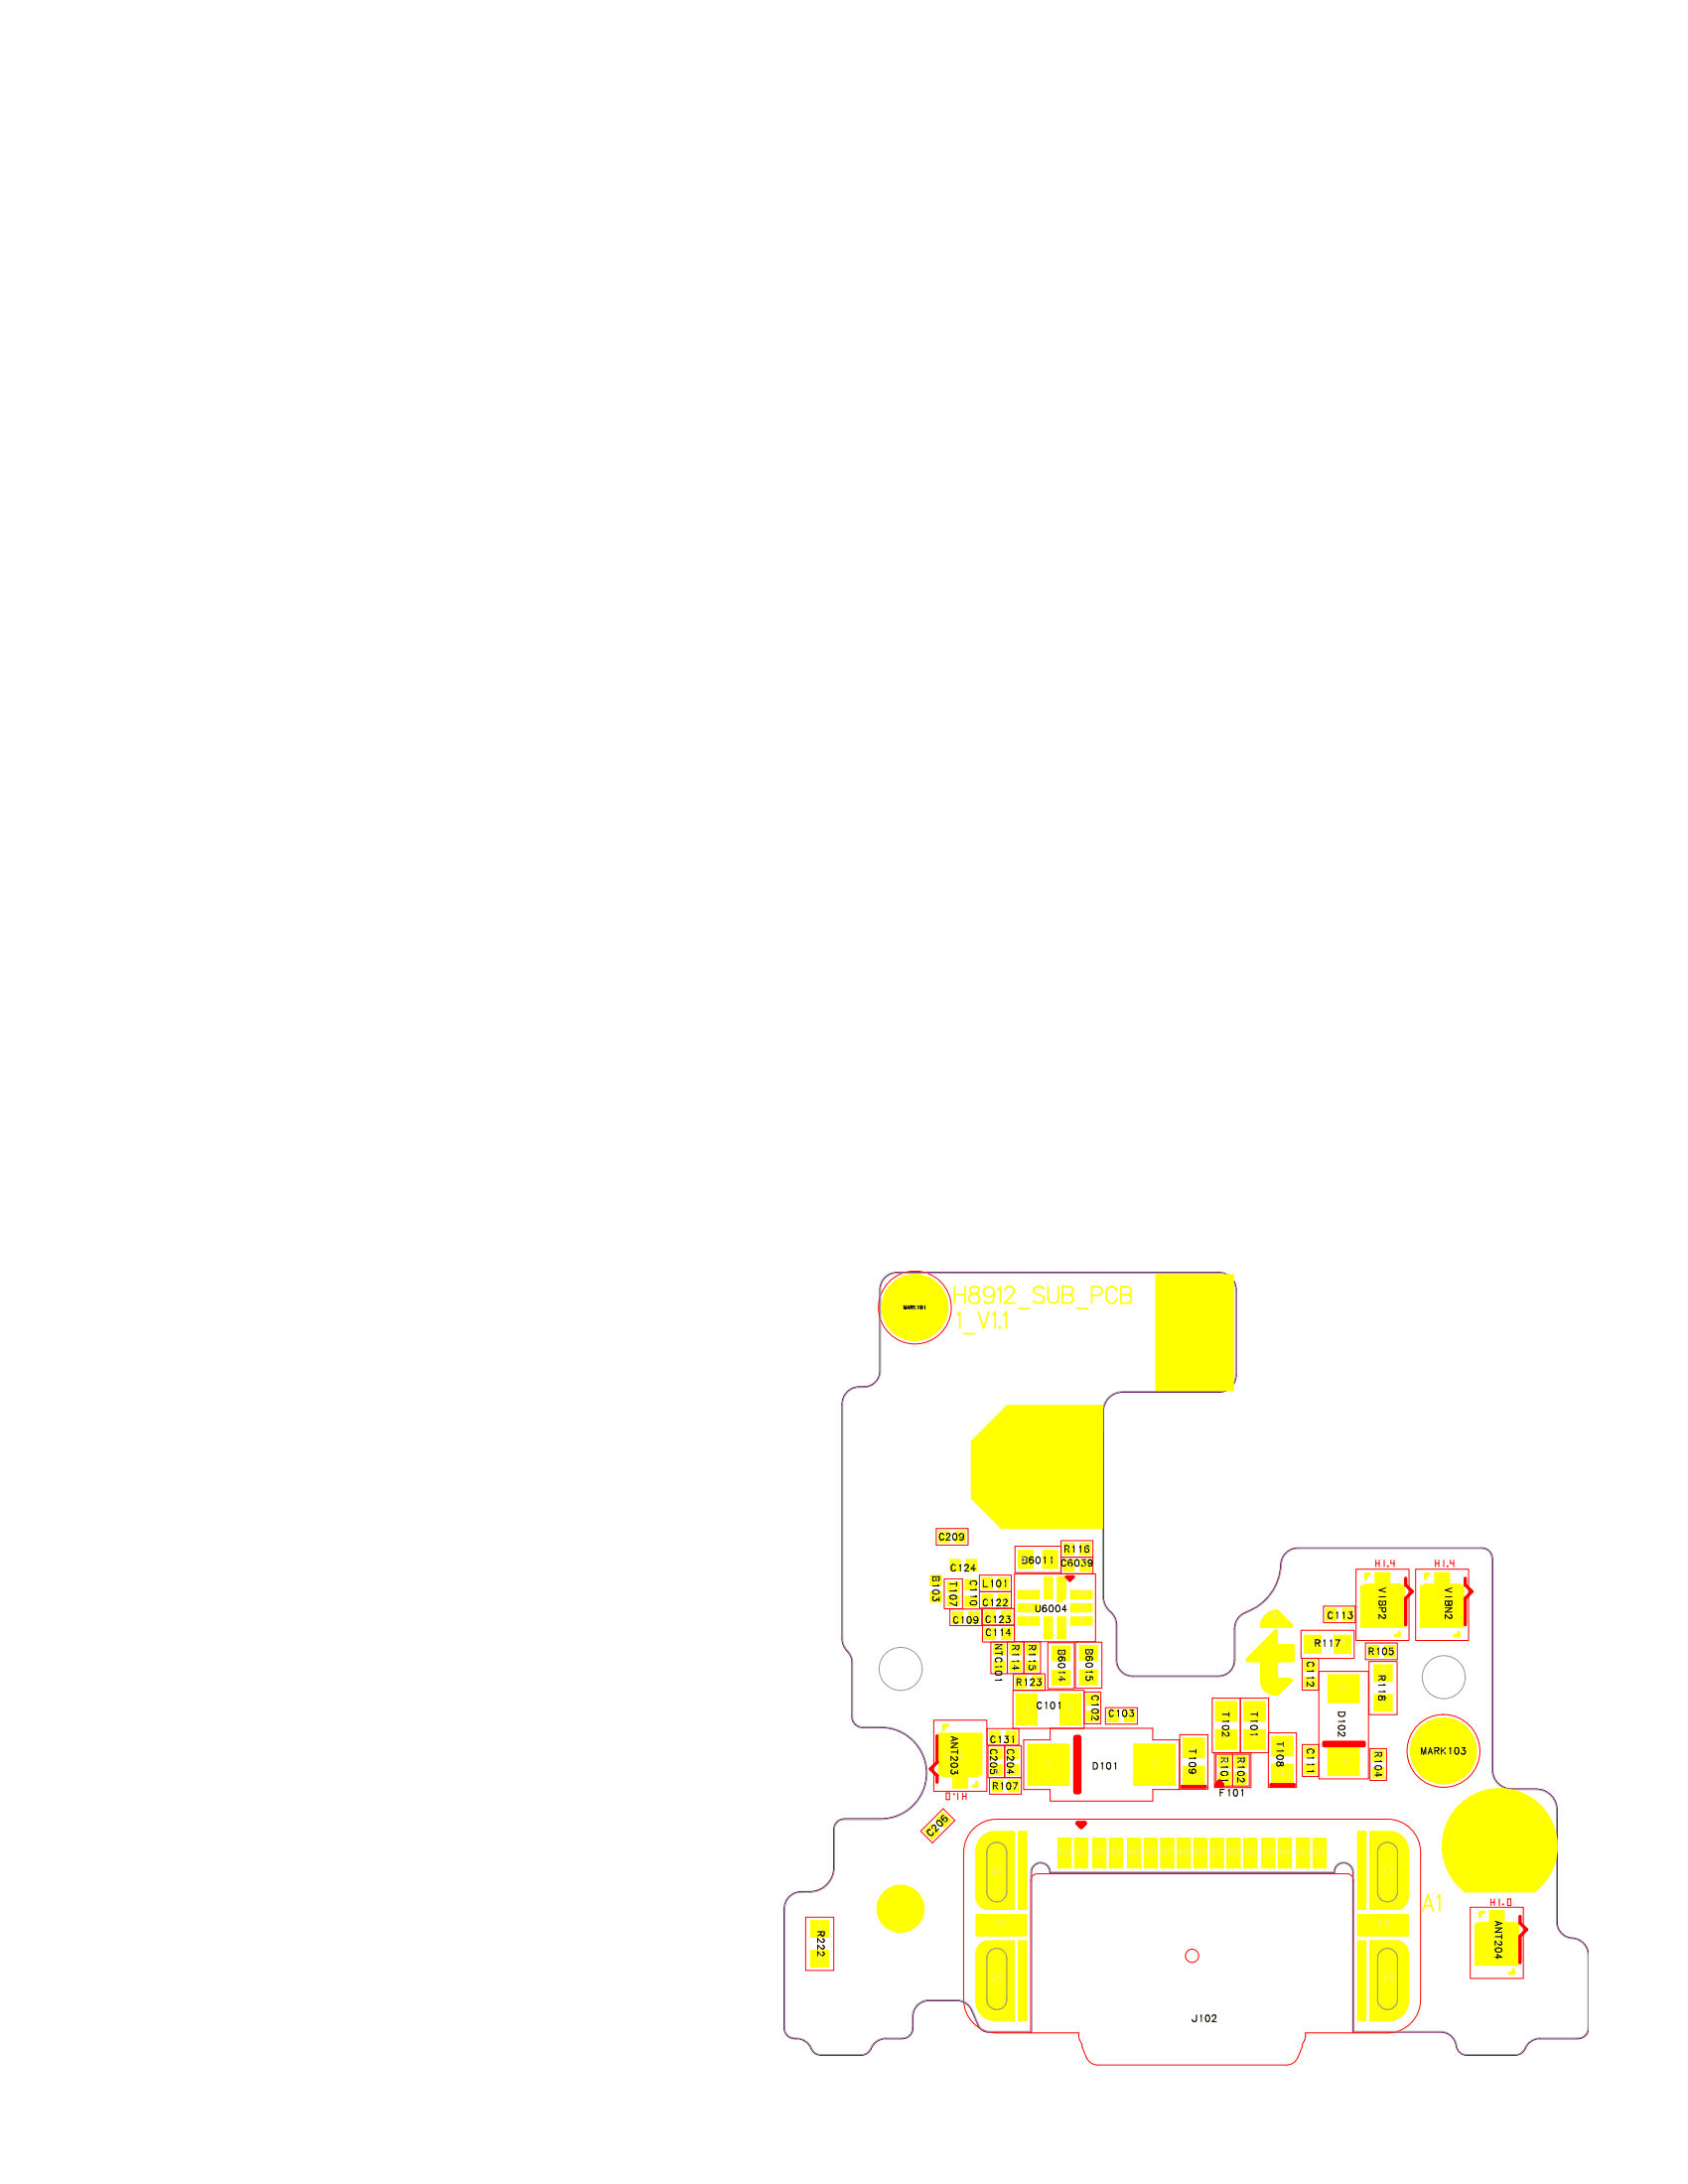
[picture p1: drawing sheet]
<svg xmlns="http://www.w3.org/2000/svg" width="216mm" height="279mm" viewBox="0 0 216 279" stroke-linecap="round" stroke-linejoin="round" font-family="sans-serif">
<!-- layer: 1 -->
<g fill="#ff0" stroke="#ff0" stroke-width=".13">
<path d="M134.5 210.6h2.4v1.9h-2.4z" fill-rule="evenodd"/>
<path d="M134.5 213.7h2.4v1.9h-2.4z" fill-rule="evenodd"/>
<path d="M138.1 210.5h2.3v1.9h-2.3z" fill-rule="evenodd"/>
<path d="M138.1 213.6h2.3v1.9h-2.3z" fill-rule="evenodd"/>
<path d="M130 216.7h2.6v4h-2.6z" fill-rule="evenodd"/>
<path d="M135.6 216.7h2.6v4h-2.6z" fill-rule="evenodd"/>
<path d="M131.5 223.1h5.3v5.3h-5.3z" fill-rule="evenodd"/>
<path d="M145 223.1h5.3v5.3h-5.3z" fill-rule="evenodd"/>
<path d="M156.1 226.7h1.2v1.7h-1.2z" fill-rule="evenodd"/>
<path d="M158 226.7h1.3v1.7h-1.3z" fill-rule="evenodd"/>
<path d="M123.9 206.2h1.4v1.4h-1.4z" fill-rule="evenodd"/>
<path d="M121.8 206.2h1.3v1.4h-1.3z" fill-rule="evenodd"/>
<path d="M126.6 221.5h1.3v1.4h-1.3z" fill-rule="evenodd"/>
<path d="M128.7 221.5h1.3v1.4h-1.3z" fill-rule="evenodd"/>
<path d="M159.1 221.3h2.7v2.5h-2.7z" fill-rule="evenodd"/>
<path d="M159.1 217.7h2.7v2.5h-2.7z" fill-rule="evenodd"/>
<path d="M151.3 225.9h2.8v2.6h-2.8z" fill-rule="evenodd"/>
<path d="M151.3 222.3h2.8v2.6h-2.8z" fill-rule="evenodd"/>
<path d="M139 216.8h1.5v1.3h-1.5z" fill-rule="evenodd"/>
<path d="M139 218.9h1.5v1.3h-1.5z" fill-rule="evenodd"/>
<path d="M169.8 223.6h4.1v3.6h-4.1z" fill-rule="evenodd"/>
<path d="M169.8 214.2h4.1v3.6h-4.1z" fill-rule="evenodd"/>
<path d="M152.7 235.2h1.7v3.8h-1.7z" fill-rule="evenodd"/>
<path d="M154.8 235.2h1.7v3.8h-1.7z" fill-rule="evenodd"/>
<path d="M156.9 235.2h1.7v3.8h-1.7z" fill-rule="evenodd"/>
<path d="M159 235.2h1.7v3.8h-1.7z" fill-rule="evenodd"/>
<path d="M144.2 235.2h1.7v3.8h-1.7z" fill-rule="evenodd"/>
<path d="M146.3 235.2h1.7v3.8h-1.7z" fill-rule="evenodd"/>
<path d="M148.4 235.2h1.7v3.8h-1.7z" fill-rule="evenodd"/>
<path d="M150.6 235.2h1.7v3.8h-1.7z" fill-rule="evenodd"/>
<path d="M165.8 235.2h1.7v3.8h-1.7z" fill-rule="evenodd"/>
<path d="M167.9 235.2h1.7v3.8h-1.7z" fill-rule="evenodd"/>
<path d="M173.7 234.3h1v10h-1z" fill-rule="evenodd"/>
<path d="M175.2 234.3h2.5a2.43 2.43 0 0 1 2.4 2.4v6a1.59 1.59 0 0 1-1.6 1.6h-3.3z" fill-rule="evenodd"/>
<path d="M175.8 235.5a2.23 2.23 0 0 1 2.4-.6 2.23 2.23 0 0 1 1.5 2.1v5a2.22 2.22 0 0 1-2.2 2.3 2.22 2.22 0 0 1-2.3-2.3v-5a2.41 2.41 0 0 1 .6-1.5z" fill-rule="evenodd"/>
<path d="M173.6 244.9h6.5v2.8h-6.5z" fill-rule="evenodd"/>
<path d="M175.2 248.3h3.3a1.63 1.63 0 0 1 1.6 1.6v6.1a2.47 2.47 0 0 1-2.4 2.5h-2.5z" fill-rule="evenodd"/>
<path d="M173.7 248.3h1v10.2h-1z" fill-rule="evenodd"/>
<path d="M175.8 249.1a2.22 2.22 0 0 1 2.4-.7 2.22 2.22 0 0 1 1.5 2.1v5.3a2.22 2.22 0 0 1-2.2 2.2 2.22 2.22 0 0 1-2.3-2.2v-5.3a2.41 2.41 0 0 1 .6-1.4z" fill-rule="evenodd"/>
<path d="M125.3 248.8a1.49 1.49 0 0 1 1.1-.5h3.3v10.2h-2.4a2.43 2.43 0 0 1-2.5-2.5v-6.1l.1-.6z" fill-rule="evenodd"/>
<path d="M130.2 248.3h1.1v10.2h-1.1z" fill-rule="evenodd"/>
<path d="M125.9 249a2.23 2.23 0 0 1 2.4-.5 2.23 2.23 0 0 1 1.4 2v5.3a2.23 2.23 0 0 1-2.2 2.2 2.23 2.23 0 0 1-2.2-2.2v-5.3a2.3 2.3 0 0 1 .6-1.5z" fill-rule="evenodd"/>
<path d="M124.8 244.9h6.5v2.8h-6.5z" fill-rule="evenodd"/>
<path d="M125.5 235.1a2.58 2.58 0 0 1 1.8-.8h2.4v10h-3.3a1.62 1.62 0 0 1-1.6-1.6v-6a2.59 2.59 0 0 1 .7-1.6z" fill-rule="evenodd"/>
<path d="M130.2 234.3h1.1v10h-1.1z" fill-rule="evenodd"/>
<path d="M125.9 235.4a2.24 2.24 0 0 1 2.4-.5 2.24 2.24 0 0 1 1.4 2.1v5a2.23 2.23 0 0 1-2.2 2.3 2.23 2.23 0 0 1-2.2-2.3v-5a2.3 2.3 0 0 1 .6-1.6z" fill-rule="evenodd"/>
<path d="M141.9 235.2h1.7v3.8h-1.7z" fill-rule="evenodd"/>
<path d="M139.8 235.2h1.7v3.8h-1.7z" fill-rule="evenodd"/>
<path d="M137.4 235.2h1.7v3.8h-1.7z" fill-rule="evenodd"/>
<path d="M135.3 235.2h1.7v3.8h-1.7z" fill-rule="evenodd"/>
<path d="M163.5 235.2h1.7v3.8h-1.7z" fill-rule="evenodd"/>
<path d="M161.4 235.2h1.7v3.8h-1.7z" fill-rule="evenodd"/>
<path d="M127.7 203.9h1.3v1.5h-1.3z" fill-rule="evenodd"/>
<path d="M125.6 203.9h1.3v1.5h-1.3z" fill-rule="evenodd"/>
<path d="M155.5 221.3h2.7v2.5h-2.7z" fill-rule="evenodd"/>
<path d="M155.5 217.7h2.7v2.5h-2.7z" fill-rule="evenodd"/>
<path d="M120.5 222.2h4.6v5.1h-1.3v1.4h-1.9v-1.4h-1.4z" fill-rule="evenodd"/>
<path d="M103.7 249.5h2.3v2.2h-2.3z" fill-rule="evenodd"/>
<path d="M103.7 245.7h2.3v2.1h-2.3z" fill-rule="evenodd"/>
<path d="M190.5 244.4h1.9v1.5h1.4v5.1h-4.7v-5.1h1.4z" fill-rule="evenodd"/>
<path d="M141.7 218.8h1.3v1.5h-1.3z" fill-rule="evenodd"/>
<path d="M143.8 218.8h1.4v1.5h-1.4z" fill-rule="evenodd"/>
<path d="M126 206.1h1.3v1.5h-1.3z" fill-rule="evenodd"/>
<path d="M128.1 206.1h1.3v1.5h-1.3z" fill-rule="evenodd"/>
<path d="M136 199.5h1.4v1.5h-1.4z" fill-rule="evenodd"/>
<path d="M138.1 199.5h1.4v1.5h-1.4z" fill-rule="evenodd"/>
<path d="M126 208.3h1.3v1.4h-1.3z" fill-rule="evenodd"/>
<path d="M128.1 208.3h1.3v1.4h-1.3z" fill-rule="evenodd"/>
<path d="M123.6 199.5h1.3v1.5h-1.3z" fill-rule="evenodd"/>
<path d="M121.5 199.5h1.3v1.5h-1.3z" fill-rule="evenodd"/>
<path d="M128.8 225.8h1.5v1.3h-1.5z" fill-rule="evenodd"/>
<path d="M128.8 223.7h1.5v1.3h-1.5z" fill-rule="evenodd"/>
<path d="M183.5 201.2h1.9v1.5h1.4v5.1h-4.7v-5.1h1.4z" fill-rule="evenodd"/>
<path d="M161.7 206.8a1.78 1.78 0 0 1 1.7-.7l1.8 1.8 .1 .1-.1 .2h-3.8l-.2-.2 .1-.3z" fill-rule="evenodd"/>
<path d="M159.5 212.2l3.7-3.7h.2v1.7l.1 .2h1.9l.1 .1v2l-1.9 .1-.2 .1v1.9l.1 .1h1.5l.2 .2v.2l-1.8 1.8a1.97 1.97 0 0 1-2.2-2.2v-2.1h-.1h-1.5l-.2-.2z" fill-rule="evenodd"/>
<path d="M126.7 225.8h1.5v1.3h-1.5z" fill-rule="evenodd"/>
<path d="M126.7 223.7h1.5v1.3h-1.5z" fill-rule="evenodd"/>
<path d="M119.7 232.8l.9-1 1.1 1.1-.9 .9z" fill-rule="evenodd"/>
<path d="M118.2 234.3l.9-1 1.1 1.1-.9 .9z" fill-rule="evenodd"/>
<path d="M175.9 201.2h1.9v1.5h1.4v5.1h-4.7v-5.1h1.4z" fill-rule="evenodd"/>
<path d="M166.8 209.2h2.2v2.3h-2.2z" fill-rule="evenodd"/>
<path d="M170.6 209.2h2.2v2.3h-2.2z" fill-rule="evenodd"/>
<path d="M135.2 201.8h1.1v2.6l-.5 .5h-.6z" fill-rule="evenodd"/>
<path d="M133.6 201.8h1v2.7h-1z" fill-rule="evenodd"/>
<path d="M130.2 203.5h2.7v1h-2.7z" fill-rule="evenodd"/>
<path d="M130.2 205.2h2.7v1h-2.7z" fill-rule="evenodd"/>
<path d="M130.2 206.9h2.7v1h-2.7z" fill-rule="evenodd"/>
<path d="M133.6 206.9h1v2.7h-1z" fill-rule="evenodd"/>
<path d="M135.3 206.9h1v2.7h-1z" fill-rule="evenodd"/>
<path d="M136.9 206.9h2.8v1h-2.8z" fill-rule="evenodd"/>
<path d="M136.9 205.2h2.8v1h-2.8z" fill-rule="evenodd"/>
<path d="M136.9 203.5h2.8v1h-2.8z" fill-rule="evenodd"/>
<path d="M123.4 202.1h1.5v1.3h-1.5z" fill-rule="evenodd"/>
<path d="M123.4 204.2h1.5v1.3h-1.5z" fill-rule="evenodd"/>
<path d="M162.6 225.7h2.8v2.5h-2.8z" fill-rule="evenodd"/>
<path d="M162.6 222.1h2.8v2.5h-2.8z" fill-rule="evenodd"/>
<path d="M175.7 213h2.4v2.1h-2.4z" fill-rule="evenodd"/>
<path d="M175.7 216.8h2.4v2.1h-2.4z" fill-rule="evenodd"/>
<path d="M133.4 198.3h1.9v2.4h-1.9z" fill-rule="evenodd"/>
<path d="M130.2 198.3h2v2.4h-2z" fill-rule="evenodd"/>
<path d="M134.7 210.7h2.1v1.7h-2.1z" fill-rule="evenodd"/>
<path d="M134.7 213.8h2.1v1.7h-2.1z" fill-rule="evenodd"/>
<path d="M138.2 210.6h2.1v1.7h-2.1z" fill-rule="evenodd"/>
<path d="M138.2 213.7h2.1v1.7h-2.1z" fill-rule="evenodd"/>
<path d="M130.1 216.8h2.4v3.8h-2.4z" fill-rule="evenodd"/>
<path d="M135.7 216.8h2.4v3.8h-2.4z" fill-rule="evenodd"/>
<path d="M131.6 223.2h5v5.1h-5z" fill-rule="evenodd"/>
<path d="M145.1 223.2h5.1v5.1h-5.1z" fill-rule="evenodd"/>
<path d="M124 206.3h1.1v1.2h-1.1z" fill-rule="evenodd"/>
<path d="M121.9 206.3h1.1v1.2h-1.1z" fill-rule="evenodd"/>
<path d="M126.7 221.6h1.1v1.2h-1.1z" fill-rule="evenodd"/>
<path d="M128.8 221.6h1.1v1.2h-1.1z" fill-rule="evenodd"/>
<path d="M159.2 221.4h2.5v2.3h-2.5z" fill-rule="evenodd"/>
<path d="M159.2 217.8h2.5v2.3h-2.5z" fill-rule="evenodd"/>
<path d="M151.4 226h2.6v2.4h-2.6z" fill-rule="evenodd"/>
<path d="M151.4 222.4h2.6v2.4h-2.6z" fill-rule="evenodd"/>
<path d="M139.1 216.9h1.3v1.1h-1.3z" fill-rule="evenodd"/>
<path d="M139.1 219h1.3v1.1h-1.3z" fill-rule="evenodd"/>
<path d="M170 223.7h3.8v3.3h-3.8z" fill-rule="evenodd"/>
<path d="M170 214.3h3.8v3.4h-3.8z" fill-rule="evenodd"/>
<path d="M152.8 235.3h1.5v3.6h-1.5z" fill-rule="evenodd"/>
<path d="M154.9 235.3h1.5v3.6h-1.5z" fill-rule="evenodd"/>
<path d="M157 235.3h1.5v3.6h-1.5z" fill-rule="evenodd"/>
<path d="M159.2 235.3h1.4v3.6h-1.4z" fill-rule="evenodd"/>
<path d="M144.3 235.3h1.5v3.6h-1.5z" fill-rule="evenodd"/>
<path d="M146.4 235.3h1.5v3.6h-1.5z" fill-rule="evenodd"/>
<path d="M148.6 235.3h1.4v3.6h-1.4z" fill-rule="evenodd"/>
<path d="M150.7 235.3h1.5v3.6h-1.5z" fill-rule="evenodd"/>
<path d="M165.9 235.3h1.5v3.6h-1.5z" fill-rule="evenodd"/>
<path d="M168 235.3h1.5v3.6h-1.5z" fill-rule="evenodd"/>
<path d="M173.7 245h6.3v2.6h-6.3z" fill-rule="evenodd"/>
<path d="M124.9 245h6.3v2.6h-6.3z" fill-rule="evenodd"/>
<path d="M142 235.3h1.5v3.6h-1.5z" fill-rule="evenodd"/>
<path d="M139.9 235.3h1.5v3.6h-1.5z" fill-rule="evenodd"/>
<path d="M137.5 235.3h1.5v3.6h-1.5z" fill-rule="evenodd"/>
<path d="M135.4 235.3h1.5v3.6h-1.5z" fill-rule="evenodd"/>
<path d="M163.6 235.3h1.5v3.6h-1.5z" fill-rule="evenodd"/>
<path d="M161.5 235.3h1.5v3.6h-1.5z" fill-rule="evenodd"/>
<path d="M127.8 204h1.1v1.3h-1.1z" fill-rule="evenodd"/>
<path d="M125.7 204h1.1v1.3h-1.1z" fill-rule="evenodd"/>
<path d="M155.6 221.4h2.5v2.3h-2.5z" fill-rule="evenodd"/>
<path d="M155.6 217.8h2.5v2.3h-2.5z" fill-rule="evenodd"/>
<path d="M120.1 221.8h5.5v5.2h-2v1.5h-1.5v-1.5h-2z" fill-rule="evenodd"/>
<path d="M122.2 224h1.3v1.2h-1.3z" fill-rule="evenodd"/>
<path d="M103.8 249.6h2.1v1.9h-2.1z" fill-rule="evenodd"/>
<path d="M103.8 245.8h2.1v1.9h-2.1z" fill-rule="evenodd"/>
<path d="M188.7 246.1h2v-1.5h1.5v1.5h2v5.3h-5.5z" fill-rule="evenodd"/>
<path d="M141.8 218.9h1.1v1.3h-1.1z" fill-rule="evenodd"/>
<path d="M144 218.9h1v1.3h-1z" fill-rule="evenodd"/>
<path d="M126.1 206.2h1.1v1.3h-1.1z" fill-rule="evenodd"/>
<path d="M128.2 206.2h1.1v1.3h-1.1z" fill-rule="evenodd"/>
<path d="M136.1 199.6h1.1v1.3h-1.1z" fill-rule="evenodd"/>
<path d="M138.3 199.6h1.1v1.3h-1.1z" fill-rule="evenodd"/>
<path d="M123.7 199.6h1.1v1.3h-1.1z" fill-rule="evenodd"/>
<path d="M121.6 199.6h1.1v1.3h-1.1z" fill-rule="evenodd"/>
<path d="M128.9 225.9h1.3v1.1h-1.3z" fill-rule="evenodd"/>
<path d="M128.9 223.8h1.3v1.1h-1.3z" fill-rule="evenodd"/>
<path d="M181.7 202.9h2v-1.5h1.5v1.5h2v5.3h-5.5z" fill-rule="evenodd"/>
<path d="M183.8 204.7h1.3v1.3h-1.3z" fill-rule="evenodd"/>
<path d="M161.7 206.8a1.78 1.78 0 0 1 1.7-.7l1.8 1.8 .1 .1-.1 .2h-3.8l-.2-.2 .1-.3z" fill-rule="evenodd"/>
<path d="M159.5 212.2l3.7-3.7h.2v1.7l.1 .2h1.9l.1 .1v2l-1.9 .1-.2 .1v1.9l.1 .1h1.5l.2 .2v.2l-1.8 1.8a1.97 1.97 0 0 1-2.2-2.2v-2.1h-.1h-1.5l-.2-.2z" fill-rule="evenodd"/>
<path d="M126.8 225.9h1.3v1.1h-1.3z" fill-rule="evenodd"/>
<path d="M126.8 223.8h1.3v1.1h-1.3z" fill-rule="evenodd"/>
<path d="M174.1 202.9h2v-1.5h1.5v1.5h2v5.3h-5.5z" fill-rule="evenodd"/>
<path d="M166.9 209.3h2v2.1h-2z" fill-rule="evenodd"/>
<path d="M170.7 209.3h2v2.1h-2z" fill-rule="evenodd"/>
<path d="M135.4 201.9h.8v2.5l-.4 .4h-.4z" fill-rule="evenodd"/>
<path d="M135.4 202.4h.8v1.9h-.8z" fill-rule="evenodd"/>
<path d="M133.7 201.9h.8v2.5h-.8z" fill-rule="evenodd"/>
<path d="M130.3 203.6h2.5v.8h-2.5z" fill-rule="evenodd"/>
<path d="M130.3 205.3h2.5v.8h-2.5z" fill-rule="evenodd"/>
<path d="M130.3 207h2.5v.8h-2.5z" fill-rule="evenodd"/>
<path d="M133.7 207h.8v2.5h-.8z" fill-rule="evenodd"/>
<path d="M135.4 207h.8v2.5h-.8z" fill-rule="evenodd"/>
<path d="M137.1 207h2.5v.8h-2.5z" fill-rule="evenodd"/>
<path d="M137.1 205.3h2.5v.8h-2.5z" fill-rule="evenodd"/>
<path d="M137.1 203.6h2.5v.8h-2.5z" fill-rule="evenodd"/>
<path d="M123.5 202.2h1.3v1.1h-1.3z" fill-rule="evenodd"/>
<path d="M123.5 204.3h1.3v1.1h-1.3z" fill-rule="evenodd"/>
<path d="M162.8 225.8h2.5v2.3h-2.5z" fill-rule="evenodd"/>
<path d="M162.8 222.2h2.5v2.3h-2.5z" fill-rule="evenodd"/>
<path d="M175.8 213.1h2.2v1.9h-2.2z" fill-rule="evenodd"/>
<path d="M175.8 216.9h2.2v1.9h-2.2z" fill-rule="evenodd"/>
<path d="M133.5 198.4h1.7v2.2h-1.7z" fill-rule="evenodd"/>
<path d="M130.4 198.4h1.6v2.2h-1.6z" fill-rule="evenodd"/>
<path d="M134.7 210.7h2.1v1.7h-2.1z" fill-rule="evenodd"/>
<path d="M134.7 213.8h2.1v1.7h-2.1z" fill-rule="evenodd"/>
<path d="M138.2 210.6h2.1v1.7h-2.1z" fill-rule="evenodd"/>
<path d="M138.2 213.7h2.1v1.7h-2.1z" fill-rule="evenodd"/>
<path d="M130.1 216.8h2.4v3.8h-2.4z" fill-rule="evenodd"/>
<path d="M135.7 216.8h2.4v3.8h-2.4z" fill-rule="evenodd"/>
<path d="M131.6 223.2h5v5.1h-5z" fill-rule="evenodd"/>
<path d="M145.1 223.2h5.1v5.1h-5.1z" fill-rule="evenodd"/>
<path d="M124 206.3h1.1v1.2h-1.1z" fill-rule="evenodd"/>
<path d="M121.9 206.3h1.1v1.2h-1.1z" fill-rule="evenodd"/>
<path d="M126.7 221.6h1.1v1.2h-1.1z" fill-rule="evenodd"/>
<path d="M128.8 221.6h1.1v1.2h-1.1z" fill-rule="evenodd"/>
<path d="M159.2 221.4h2.5v2.3h-2.5z" fill-rule="evenodd"/>
<path d="M159.2 217.8h2.5v2.3h-2.5z" fill-rule="evenodd"/>
<path d="M151.4 226h2.6v2.4h-2.6z" fill-rule="evenodd"/>
<path d="M151.4 222.4h2.6v2.4h-2.6z" fill-rule="evenodd"/>
<path d="M139.1 216.9h1.3v1.1h-1.3z" fill-rule="evenodd"/>
<path d="M139.1 219h1.3v1.1h-1.3z" fill-rule="evenodd"/>
<path d="M170 223.7h3.8v3.3h-3.8z" fill-rule="evenodd"/>
<path d="M170 214.3h3.8v3.4h-3.8z" fill-rule="evenodd"/>
<path d="M152.8 235.3h1.5v3.6h-1.5z" fill-rule="evenodd"/>
<path d="M154.9 235.3h1.5v3.6h-1.5z" fill-rule="evenodd"/>
<path d="M157 235.3h1.5v3.6h-1.5z" fill-rule="evenodd"/>
<path d="M159.2 235.3h1.4v3.6h-1.4z" fill-rule="evenodd"/>
<path d="M144.3 235.3h1.5v3.6h-1.5z" fill-rule="evenodd"/>
<path d="M146.4 235.3h1.5v3.6h-1.5z" fill-rule="evenodd"/>
<path d="M148.6 235.3h1.4v3.6h-1.4z" fill-rule="evenodd"/>
<path d="M150.7 235.3h1.5v3.6h-1.5z" fill-rule="evenodd"/>
<path d="M165.9 235.3h1.5v3.6h-1.5z" fill-rule="evenodd"/>
<path d="M168 235.3h1.5v3.6h-1.5z" fill-rule="evenodd"/>
<path d="M173.7 245h6.3v2.6h-6.3z" fill-rule="evenodd"/>
<path d="M124.9 245h6.3v2.6h-6.3z" fill-rule="evenodd"/>
<path d="M142 235.3h1.5v3.6h-1.5z" fill-rule="evenodd"/>
<path d="M139.9 235.3h1.5v3.6h-1.5z" fill-rule="evenodd"/>
<path d="M137.5 235.3h1.5v3.6h-1.5z" fill-rule="evenodd"/>
<path d="M135.4 235.3h1.5v3.6h-1.5z" fill-rule="evenodd"/>
<path d="M163.6 235.3h1.5v3.6h-1.5z" fill-rule="evenodd"/>
<path d="M161.5 235.3h1.5v3.6h-1.5z" fill-rule="evenodd"/>
<path d="M127.8 204h1.1v1.3h-1.1z" fill-rule="evenodd"/>
<path d="M125.7 204h1.1v1.3h-1.1z" fill-rule="evenodd"/>
<path d="M155.6 221.4h2.5v2.3h-2.5z" fill-rule="evenodd"/>
<path d="M155.6 217.8h2.5v2.3h-2.5z" fill-rule="evenodd"/>
<path d="M120.1 221.8h5.5v5.2h-2v1.5h-1.5v-1.5h-2z" fill-rule="evenodd"/>
<path d="M122.2 224h1.3v1.2h-1.3z" fill-rule="evenodd"/>
<path d="M103.8 249.6h2.1v1.9h-2.1z" fill-rule="evenodd"/>
<path d="M103.8 245.8h2.1v1.9h-2.1z" fill-rule="evenodd"/>
<path d="M188.7 246.1h2v-1.5h1.5v1.5h2v5.3h-5.5z" fill-rule="evenodd"/>
<path d="M141.8 218.9h1.1v1.3h-1.1z" fill-rule="evenodd"/>
<path d="M144 218.9h1v1.3h-1z" fill-rule="evenodd"/>
<path d="M126.1 206.2h1.1v1.3h-1.1z" fill-rule="evenodd"/>
<path d="M128.2 206.2h1.1v1.3h-1.1z" fill-rule="evenodd"/>
<path d="M136.1 199.6h1.1v1.3h-1.1z" fill-rule="evenodd"/>
<path d="M138.3 199.6h1.1v1.3h-1.1z" fill-rule="evenodd"/>
<path d="M123.7 199.6h1.1v1.3h-1.1z" fill-rule="evenodd"/>
<path d="M121.6 199.6h1.1v1.3h-1.1z" fill-rule="evenodd"/>
<path d="M128.9 225.9h1.3v1.1h-1.3z" fill-rule="evenodd"/>
<path d="M128.9 223.8h1.3v1.1h-1.3z" fill-rule="evenodd"/>
<path d="M181.7 202.9h2v-1.5h1.5v1.5h2v5.3h-5.5z" fill-rule="evenodd"/>
<path d="M183.8 204.7h1.3v1.3h-1.3z" fill-rule="evenodd"/>
<path d="M161.7 206.8a1.78 1.78 0 0 1 1.7-.7l1.8 1.8 .1 .1-.1 .2h-3.8l-.2-.2 .1-.3z" fill-rule="evenodd"/>
<path d="M159.5 212.2l3.7-3.7h.2v1.7l.1 .2h1.9l.1 .1v2l-1.9 .1-.2 .1v1.9l.1 .1h1.5l.2 .2v.2l-1.8 1.8a1.97 1.97 0 0 1-2.2-2.2v-2.1h-.1h-1.5l-.2-.2z" fill-rule="evenodd"/>
<path d="M126.8 225.9h1.3v1.1h-1.3z" fill-rule="evenodd"/>
<path d="M126.8 223.8h1.3v1.1h-1.3z" fill-rule="evenodd"/>
<path d="M174.1 202.9h2v-1.5h1.5v1.5h2v5.3h-5.5z" fill-rule="evenodd"/>
<path d="M166.9 209.3h2v2.1h-2z" fill-rule="evenodd"/>
<path d="M170.7 209.3h2v2.1h-2z" fill-rule="evenodd"/>
<path d="M135.4 201.9h.8v2.5l-.4 .4h-.4z" fill-rule="evenodd"/>
<path d="M135.4 202.4h.8v1.9h-.8z" fill-rule="evenodd"/>
<path d="M133.7 201.9h.8v2.5h-.8z" fill-rule="evenodd"/>
<path d="M130.3 203.6h2.5v.8h-2.5z" fill-rule="evenodd"/>
<path d="M130.3 205.3h2.5v.8h-2.5z" fill-rule="evenodd"/>
<path d="M130.3 207h2.5v.8h-2.5z" fill-rule="evenodd"/>
<path d="M133.7 207h.8v2.5h-.8z" fill-rule="evenodd"/>
<path d="M135.4 207h.8v2.5h-.8z" fill-rule="evenodd"/>
<path d="M137.1 207h2.5v.8h-2.5z" fill-rule="evenodd"/>
<path d="M137.1 205.3h2.5v.8h-2.5z" fill-rule="evenodd"/>
<path d="M137.1 203.6h2.5v.8h-2.5z" fill-rule="evenodd"/>
<path d="M123.5 202.2h1.3v1.1h-1.3z" fill-rule="evenodd"/>
<path d="M123.5 204.3h1.3v1.1h-1.3z" fill-rule="evenodd"/>
<path d="M162.8 225.8h2.5v2.3h-2.5z" fill-rule="evenodd"/>
<path d="M162.8 222.2h2.5v2.3h-2.5z" fill-rule="evenodd"/>
<path d="M175.8 213.1h2.2v1.9h-2.2z" fill-rule="evenodd"/>
<path d="M175.8 216.9h2.2v1.9h-2.2z" fill-rule="evenodd"/>
<path d="M133.5 198.4h1.7v2.2h-1.7z" fill-rule="evenodd"/>
<path d="M130.4 198.4h1.6v2.2h-1.6z" fill-rule="evenodd"/>
<path d="M173.7 234.3h1v10h-1z" fill-rule="evenodd"/>
<path d="M175.2 234.3h2.5a2.43 2.43 0 0 1 2.4 2.4v6a1.59 1.59 0 0 1-1.6 1.6h-3.3z" fill-rule="evenodd"/>
<path d="M175.8 235.5a2.23 2.23 0 0 1 2.4-.6 2.23 2.23 0 0 1 1.5 2.1v5a2.22 2.22 0 0 1-2.2 2.3 2.22 2.22 0 0 1-2.3-2.3v-5a2.41 2.41 0 0 1 .6-1.5z" fill-rule="evenodd"/>
<path d="M175.2 248.3h3.3a1.63 1.63 0 0 1 1.6 1.6v6.1a2.47 2.47 0 0 1-2.4 2.5h-2.5z" fill-rule="evenodd"/>
<path d="M173.7 248.3h1v10.2h-1z" fill-rule="evenodd"/>
<path d="M175.8 249.1a2.22 2.22 0 0 1 2.4-.7 2.22 2.22 0 0 1 1.5 2.1v5.3a2.22 2.22 0 0 1-2.2 2.2 2.22 2.22 0 0 1-2.3-2.2v-5.3a2.41 2.41 0 0 1 .6-1.4z" fill-rule="evenodd"/>
<path d="M125.3 248.8a1.49 1.49 0 0 1 1.1-.5h3.3v10.2h-2.4a2.43 2.43 0 0 1-2.5-2.5v-6.1l.1-.6z" fill-rule="evenodd"/>
<path d="M130.2 248.3h1.1v10.2h-1.1z" fill-rule="evenodd"/>
<path d="M125.9 249a2.23 2.23 0 0 1 2.4-.5 2.23 2.23 0 0 1 1.4 2v5.3a2.23 2.23 0 0 1-2.2 2.2 2.23 2.23 0 0 1-2.2-2.2v-5.3a2.3 2.3 0 0 1 .6-1.5z" fill-rule="evenodd"/>
<path d="M125.5 235.1a2.58 2.58 0 0 1 1.8-.8h2.4v10h-3.3a1.62 1.62 0 0 1-1.6-1.6v-6a2.59 2.59 0 0 1 .7-1.6z" fill-rule="evenodd"/>
<path d="M130.2 234.3h1.1v10h-1.1z" fill-rule="evenodd"/>
<path d="M125.9 235.4a2.24 2.24 0 0 1 2.4-.5 2.24 2.24 0 0 1 1.4 2.1v5a2.23 2.23 0 0 1-2.2 2.3 2.23 2.23 0 0 1-2.2-2.3v-5a2.3 2.3 0 0 1 .6-1.6z" fill-rule="evenodd"/>
<path d="M147.8 163.1h10v14.8h-10z" fill-rule="evenodd"/>
<path d="M124.2 184.4l4.6-4.6h12.3l-.1 15.7h-12.9l-3.9-3.8z" fill-rule="evenodd"/>
<path d="M186.6 231a7.4 7.4 0 0 1 10.8 .3 7.4 7.4 0 0 1-1.2 10.8h-8.8a7.3 7.3 0 0 1-.8-11.1z" fill-rule="evenodd"/>
<circle cx="117" cy="167.3" r="4.2"/>
<circle cx="184.6" cy="224" r="4.2"/>
<circle cx="115.2" cy="244.2" r="1.06"/>
<circle cx="117" cy="167.3" r="2.12"/>
<circle cx="184.6" cy="224" r="2.12"/>
<circle cx="162.9" cy="207" r=".21"/>
<circle cx="115.2" cy="244.2" r="3"/>
</g>
<path d="M108.4 211.3a2.01 2.01 0 0 1 .6 1.4v6.9a1.38 1.38 0 0 0 1.3 1.4h2.4a5.8 5.8 0 0 1 5.8 5.8 5.8 5.8 0 0 1-5.8 5.9h-4.7a1.38 1.38 0 0 0-1.4 1.4v4.8a3.1 3.1 0 0 1-3 3.1 2.94 2.94 0 0 0-2.7 .6l-.3 .5-.2 .5-.1 .6v15.3a1.38 1.38 0 0 0 1.4 1.3M157.9 208.3v4.1a2.01 2.01 0 0 1-2 2h-11a2.01 2.01 0 0 1-2.1-2v-4.5a2.56 2.56 0 0 0-1.1-2 2.43 2.43 0 0 1-.6-1.6v-23.7a2.43 2.43 0 0 1 2.5-2.5h12.3a2.22 2.22 0 0 0 2.2-2.2v-10.9a2.22 2.22 0 0 0-2.2-2.2h-41.2a2.22 2.22 0 0 0-2.2 2.2v10.4a2.11 2.11 0 0 1-2.6 2 2.22 2.22 0 0 0-2.2 2.2v30.1a2.22 2.22 0 0 0 .7 1.5M159.3 206.2a6.7 6.7 0 0 0 4.5-6 2.23 2.23 0 0 1 2.2-2.2h23.5a1.38 1.38 0 0 1 1.4 1.4v27a2.43 2.43 0 0 0 2.5 2.4h3.1a2.68 2.68 0 0 1 2.7 2.7v14.4a2.01 2.01 0 0 0 1.9 2 2.23 2.23 0 0 1 2.1 2.2M159.4 206.2a2.22 2.22 0 0 0-1.5 2.1M124.3 257.2a2.01 2.01 0 0 0-1.9-1.2h-3.6a2.01 2.01 0 0 0-2 2v1.5a1.38 1.38 0 0 1-1.4 1.3M124.3 257.2l.8 1.9a1.38 1.38 0 0 0 1.3 .9h5.5v-20.5a1.18 1.18 0 0 1 1.3-1.2 1.18 1.18 0 0 1 1.1 1.3h36.4a1.18 1.18 0 0 1 1.1-1.3 1.18 1.18 0 0 1 1.2 1.2v20.5h11.2a2.03 2.03 0 0 1 2 1.7 1.41 1.41 0 0 0 1.4 1.3l6.2-.1a1.38 1.38 0 0 0 1.3-.8 2.01 2.01 0 0 1 1.9-1.3M203.2 250.1v9.4a1.38 1.38 0 0 1-1.4 1.3M203.2 250.1h.1M101.7 260.8h.2M101.9 260.8a2.26 2.26 0 0 1 2 1.6l.3 .3 .8 .3 5.2-.1a1.38 1.38 0 0 0 1.2-.8 2.01 2.01 0 0 1 1.9-1.3M113.3 260.8h2.1M197 260.8h4.8" fill="none" stroke="#606" stroke-width=".13"/>
<g fill="none" stroke="#f00" stroke-width=".13">
<path d="M119.8 195.5h4v2.2h-4zM129.8 197.8h5.9v3.4h-5.9zM135.7 199.2h4.1v2.1h-4.1zM135.7 197.1h4.1v2.1h-4.1zM176 199.6v.8M176.4 199.6v.8M177 199.6v.8M177.9 199.6v.4h.4M178.3 199.6v.8M183.6 199.6v.8M184 199.6v.8M184.7 199.6v.8"/>
<path d="M185.5 199.6v.4h.4M185.9 199.6v.8M120.8 202h2.3v3.8h-2.3zM121.5 205.8h4.1v2.2h-4.1zM125.3 201.5h4v2.1h-4zM125.3 203.6h4v2.1h-4zM125.6 205.8h4.1v2.1h-4.1zM125.7 207.9h4v2.2h-4zM126.7 210.1h2.2v4h-2.2zM128.8 210h2.2v4.1h-2.2zM129.6 216.2h9.1v4.9h-9.1zM129.6 214.1h4.1v2.2h-4.1z"/>
<path d="M129.8 201.3h10.3v8.7h-10.3zM131 210h2.1v4.1h-2.1zM134 210.1h3.4v5.9h-3.4zM137.5 210.1h3.4v5.9h-3.4zM138.7 216.5h2.1v4h-2.1zM141.4 218.5h4.1v2.1h-4.1zM155 217.2h3.6v7h-3.6zM158.6 217.2h3.7v7h-3.7zM166.4 208.6h6.8v3.6h-6.8zM166.5 212.1h2.2v4.1h-2.2zM168.7 213.8h6.3v13.8h-6.3zM169.3 205.5h4v2.1h-4z"/>
<path d="M173.4 200.7h6.8v9.2h-6.8zM174.6 210.2h4.1v2.1h-4.1zM175.1 212.5h3.6v6.9h-3.6zM176 200h.4M177.5 200.3h.1v.1h-.1zM181.1 200.7h6.7v9.2h-6.7zM183.6 200h.4M185.1 200.3h.1v.1h-.1zM119.4 220.1h6.8v9.1h-6.8zM120.6 231.4l1.5 1.5-2.8 2.9-1.5-1.5zM121 229.4h.4v.8h-.4zM122 229.5h.1v.1h-.1z"/>
<path d="M122.5 229.4v.8M123.1 229.4v.8M123.1 229.8h.5M123.6 229.4v.8M126.3 221.1h4v2.2h-4zM126.4 223.3h2.1v4.1h-2.1zM126.6 227.4h4v2.1h-4zM128.5 223.3h2.1v4.1h-2.1zM130.9 222.6h3.4v-1.5h13.1v1.5h3.4v6.3h-3.4v1.5h-13.1v-1.5h-3.4zM150.9 221.9h3.6v7h-3.6zM155.3 224.2h4.7v4.5h-4.7zM155.5 224.4h2.2v4.1h-2.2z"/>
<path d="M157.7 224.4h2.1v4.1h-2.1zM162.2 221.7h3.6v7h-3.6zM166.6 223.2h2.1v4.1h-2.1zM175.2 223.7h2.1v4.1h-2.1zM103 245.3h3.6v6.8h-3.6zM188 244h6.8v9.1h-6.8zM190.7 242.9v.9M190.7 243.4h.4M191.1 242.9v.9M191.8 242.9v.9M192.2 243.6h.1v.1h-.1zM192.8 242.9h.5v.9h-.5z"/>
<path d="M131.8 260.1v-19.5a.85 .85 0 0 1 .9-.9h39.6a.85 .85 0 0 1 .8 .9v19.5M138.1 261l-.1-.9h-10.5a4.3 4.3 0 0 1-4.3-4.3l.1-18.8a4.2 4.2 0 0 1 4.2-4.3h50a4.2 4.2 0 0 1 4.2 4.3v18.8a4.2 4.2 0 0 1-4.2 4.3h-10.5l-.1 .9M138.1 261l.3 .6a4.3 4.3 0 0 0 1 2.2l.6 .3 .4 .1h24.1a1.59 1.59 0 0 0 1.5-1l.6-1.4v-.2l.3-.6"/>
<circle cx="117" cy="167.3" r="4.7"/>
<circle cx="184.6" cy="224" r="4.7"/>
<circle cx="152.5" cy="250.2" r=".85"/>
</g>
<path d="M137.6 222.2h.4v7h-.4zM137.9 233.3h.8l-.4 .4zM156 227.9l.3 .5h-.7z" fill="none" stroke="#f00" stroke-width=".64"/>
<path d="M151.2 228.5h3v.2h-3zM162.5 228.3h3.1v.2h-3.1z" fill="none" stroke="#f00" stroke-width=".32"/>
<path d="M136.4 201.7h.9l-.5 .5zM179.8 201.9v.9l.8 .8-.8 .9v3.4M187.4 201.9v.9l.9 .8-.9 .9v3.4M119.9 222.1v3.4l-.9 .8 .9 .9v.8M169.3 222.9h5.2v.4h-5.2zM194.4 245.2v.8l.9 .9-.9 .8v3.4" fill="none" stroke="#f00" stroke-width=".42"/>
<g fill="none" stroke="#999" stroke-width=".13">
<path d="M190.8 199.4a1.27 1.27 0 0 0-1.3-1.3h-23.5a2.12 2.12 0 0 0-2.1 2.1 6.8 6.8 0 0 1-4.5 6.1M190.8 199.4v27a2.54 2.54 0 0 0 2.6 2.6h3.1M159.4 206.3a2.12 2.12 0 0 0-1.4 2v4.1a2.15 2.15 0 0 1-2.1 2.1h-11a2.12 2.12 0 0 1-2.2-2.1v-4.5a2.47 2.47 0 0 0-1.1-2 2.54 2.54 0 0 1-.6-1.6v-23.7a2.54 2.54 0 0 1 2.6-2.6h12.3a2.12 2.12 0 0 0 2.1-2.1v-10.9a2.12 2.12 0 0 0-2.1-2.1h-41.2a2.12 2.12 0 0 0-2.1 2.1v10.4a2.21 2.21 0 0 1-2.7 2.1 2.12 2.12 0 0 0-2.1 2.1v30.1a2.49 2.49 0 0 0 .9 1.8l.3 .8 .1 .4v6.9a1.27 1.27 0 0 0 1.2 1.3h2.4a5.9 5.9 0 0 1 5.9 5.9 5.9 5.9 0 0 1-5.9 6M112.7 232.8h-4.7a1.27 1.27 0 0 0-1.3 1.3v4.8a3.2 3.2 0 0 1-3.1 3.2 2.84 2.84 0 0 0-2.6 .6l-.3 .4-.2 .5-.1 .6v15.3a1.3 1.3 0 0 0 1.5 1.2 2.34 2.34 0 0 1 2.1 1.7l.6 .4h.4h5.2a1.27 1.27 0 0 0 1.1-.8 2.12 2.12 0 0 1 2-1.3h2.1a1.27 1.27 0 0 0 1.3-1.2v-1.5a2.12 2.12 0 0 1 2.1-2.1h3.6a2.12 2.12 0 0 1 2 1.2l.8 2M126.5 236.2a1.27 1.27 0 0 1 1.4-.4 1.27 1.27 0 0 1 .9 1.2v5a1.27 1.27 0 0 1-1.3 1.3 1.27 1.27 0 0 1-1.3-1.3v-5zM176.4 236.2a1.27 1.27 0 0 1 1.5-.4 1.27 1.27 0 0 1 .8 1.2v5a1.27 1.27 0 0 1-1.2 1.3 1.27 1.27 0 0 1-1.3-1.3v-5zM196.5 229a2.54 2.54 0 0 1 2.6 2.5v14.4a2.13 2.13 0 0 0 2 2.1 2.12 2.12 0 0 1 2 2.1v9.4a1.27 1.27 0 0 1-1.3 1.2h-4.8a2.35 2.35 0 0 0-2.2 1.7l-.6 .4h-.4h-6.2a1.27 1.27 0 0 1-1.3-1.1 2.13 2.13 0 0 0-2.1-1.8h-11.1v-20.4a1.27 1.27 0 0 0-1.2-1.3 1.27 1.27 0 0 0-1.3 1.3h-36.2a1.27 1.27 0 0 0-1.3-1.3 1.27 1.27 0 0 0-1.3 1.3v20.4h-5.4a1.27 1.27 0 0 1-1.2-.8M126.5 249.8a1.27 1.27 0 0 1 1.4-.5 1.27 1.27 0 0 1 .9 1.2v5.3a1.27 1.27 0 0 1-1.3 1.3 1.27 1.27 0 0 1-1.3-1.3v-5.3zM176.4 249.8a1.27 1.27 0 0 1 1.5-.5 1.27 1.27 0 0 1 .8 1.2v5.3a1.27 1.27 0 0 1-1.2 1.3 1.27 1.27 0 0 1-1.3-1.3v-5.3z"/>
<circle cx="130.9" cy="188.1" r="3.4"/>
<circle cx="115.2" cy="213.5" r="2.75"/>
<circle cx="184.7" cy="214.6" r="2.75"/>
<circle cx="191.9" cy="236.2" r="3.4"/>
<circle cx="115.2" cy="244.2" r="1.06"/>
</g>
<path d="M175.1 201.4h-.4v.5M178.9 208.8v.4h-.5M182.8 201.4h-.5v.5M186.6 208.8v.4h-.6M121.2 220.7h-.5v.5M124.9 228v.5h-.5M189.8 244.7h-.5v.5M193.6 251.9v.5h-.5" fill="none" stroke="#ff0" stroke-width=".42"/>
<path d="M191.5 250v.6" fill="none" stroke="#000" stroke-width=".13"/>
<g font-size="3.2" fill="#ff0">
<text x="122.1" y="166.4">H8912_SUB_PCB</text>
<text x="122.5" y="169.6">1_V1.1</text>
<text x="182" y="244.2">A1</text>
</g>
<g font-size="1.3" fill="#e8e8e8">
<text x="116.7" y="167.4">1</text>
<text x="120.4" y="196.8">1</text>
<text x="122.5" y="196.8">2</text>
<text x="119.4" y="202.3">1</text>
<text x="121.6" y="203.2">2</text>
<text x="121.8" y="200.4">2</text>
<text x="123.9" y="202.9">1</text>
<text x="124" y="200.4">1</text>
<text x="125.9" y="202.7">2</text>
<text x="128.1" y="202.7">1</text>
<text x="130.4" y="199.9">122</text>
<text x="133.8" y="203.3">2</text>
<text x="134" y="199.6">1</text>
<text x="135.5" y="203.5">1</text>
<text x="136.4" y="198.3">2</text>
<text x="136.4" y="200.4">1</text>
<text x="138.5" y="200.4">2</text>
<text x="138.5" y="198.3">1</text>
<text x="119.4" y="204.4">2</text>
<text x="121.7" y="204.9">1</text>
<text x="122.1" y="207">2</text>
<text x="123.9" y="205">2</text>
<text x="124.3" y="207.1">1</text>
<text x="125.9" y="204.8">2</text>
<text x="126.3" y="207">2</text>
<text x="126.3" y="209.1">2</text>
<text x="128.1" y="204.8">1</text>
<text x="128.4" y="207">1</text>
<text x="128.5" y="209.2">1</text>
<text x="131.2" y="204.1">3</text>
<text x="131.2" y="207.6">5</text>
<text x="131.3" y="205.9">4</text>
<text x="133.8" y="208.4">6</text>
<text x="135.5" y="208.4">7</text>
<text x="137.7" y="204.1">10</text>
<text x="138" y="207.5">8</text>
<text x="138.1" y="205.8">9</text>
<text x="162.6" y="207.1">1</text>
<text x="170" y="206.7">1</text>
<text x="172" y="206.7">2</text>
<text x="176.5" y="205.5">1</text>
<text x="184.2" y="205.5">1</text>
<text x="127.5" y="211.2">2</text>
<text x="127.5" y="213.3">1</text>
<text x="129.6" y="213.3">2</text>
<text x="129.6" y="211.2">1</text>
<text x="130.3" y="215.3">1</text>
<text x="131.7" y="211.1">2</text>
<text x="131.7" y="213.3">1</text>
<text x="132.4" y="215.3">2</text>
<text x="135.4" y="214.8">2</text>
<text x="135.4" y="211.7">1</text>
<text x="138.9" y="214.7">2</text>
<text x="138.9" y="211.6">1</text>
<text x="167.3" y="215.4">2</text>
<text x="167.3" y="213.3">1</text>
<text x="167.6" y="210.5">1</text>
<text x="171.4" y="210.5">2</text>
<text x="175.3" y="211.4">1</text>
<text x="176.6" y="214.2">2</text>
<text x="177.4" y="211.4">2</text>
<text x="131" y="218.8">1</text>
<text x="136.6" y="218.8">2</text>
<text x="139.4" y="219.7">2</text>
<text x="139.5" y="217.6">1</text>
<text x="142.1" y="219.7">1</text>
<text x="144.2" y="219.7">2</text>
<text x="156.5" y="219.1">2</text>
<text x="160.1" y="219.1">2</text>
<text x="171.5" y="216.2">2</text>
<text x="176.6" y="218">1</text>
<text x="122.5" y="224.8">1</text>
<text x="126.9" y="222.3">2</text>
<text x="127.1" y="224.5">2</text>
<text x="127.1" y="226.6">1</text>
<text x="129" y="222.4">1</text>
<text x="129.3" y="224.5">2</text>
<text x="129.3" y="226.6">1</text>
<text x="133.8" y="225.9">1</text>
<text x="147.3" y="225.9">2</text>
<text x="152.4" y="223.7">2</text>
<text x="152.4" y="227.4">1</text>
<text x="156.3" y="225.5">2</text>
<text x="156.3" y="227.7">1</text>
<text x="156.4" y="225.5">4</text>
<text x="156.6" y="222.7">1</text>
<text x="158.3" y="227.7">2</text>
<text x="158.3" y="225.5">3</text>
<text x="158.4" y="225.5">2</text>
<text x="158.4" y="227.7">1</text>
<text x="160.2" y="222.7">1</text>
<text x="163.7" y="223.5">2</text>
<text x="163.7" y="227.1">1</text>
<text x="167.3" y="224.3">2</text>
<text x="167.3" y="226.4">1</text>
<text x="171.6" y="225.5">1</text>
<text x="176" y="226.9">2</text>
<text x="176" y="224.8">1</text>
<text x="184.3" y="224.1">1</text>
<text x="120.4" y="233">1</text>
<text x="127.2" y="228.6">2</text>
<text x="129.4" y="228.6">1</text>
<text x="118.9" y="234.5">2</text>
<text x="126.8" y="239.7">22</text>
<text x="135.1" y="237.2">B12</text>
<text x="137.5" y="237.2">A1</text>
<text x="139.9" y="237.2">B9</text>
<text x="142" y="237.2">A4</text>
<text x="144.3" y="237.2">B8</text>
<text x="146.4" y="237.2">A5</text>
<text x="148.6" y="237.2">B7</text>
<text x="150.6" y="237.2">A6</text>
<text x="152.8" y="237.2">B6</text>
<text x="154.9" y="237.2">A7</text>
<text x="157" y="237.2">B5</text>
<text x="159.1" y="237.2">A8</text>
<text x="161.4" y="237.2">A9</text>
<text x="163.6" y="237.2">B4</text>
<text x="165.5" y="237.2">A12</text>
<text x="168" y="237.2">B1</text>
<text x="176.8" y="239.7">17</text>
<text x="104.5" y="250.7">2</text>
<text x="104.5" y="246.9">1</text>
<text x="127.4" y="246.4">21</text>
<text x="176.2" y="246.4">18</text>
<text x="191.2" y="248.7">1</text>
<text x="126.8" y="253.3">20</text>
<text x="176.8" y="253.3">19</text>
</g>
<g font-size="1.3">
<text x="120.2" y="196.9">C209</text>
<text x="119.4" y="201.7" transform="rotate(90 119.4 201.7)">B103</text>
<text x="121.5" y="202.2" transform="rotate(90 121.5 202.2)">T107</text>
<text x="121.7" y="200.9">C124</text>
<text x="124.2" y="202.3" transform="rotate(90 124.2 202.3)">C110</text>
<text x="125.8" y="202.9">L101</text>
<text x="130.9" y="199.9">B6011</text>
<text x="135.8" y="200.3">C6039</text>
<text x="136.2" y="198.5">R116</text>
<text x="176.5" y="203.2" transform="rotate(90 176.5 203.2)">VIBP2</text>
<text x="184.9" y="203.2" transform="rotate(90 184.9 203.2)">VIBN2</text>
<text x="122" y="207.6">C109</text>
<text x="125.8" y="205.4">C122</text>
<text x="126.1" y="207.5">C123</text>
<text x="126.2" y="209.2">C114</text>
<text x="132.8" y="206.1">U6004</text>
<text x="169.9" y="207">C113</text>
<text x="127.4" y="210.5" transform="rotate(90 127.4 210.5)">NTC101</text>
<text x="129.5" y="210.5" transform="rotate(90 129.5 210.5)">R114</text>
<text x="130.1" y="215.6">R123</text>
<text x="131.7" y="210.5" transform="rotate(90 131.7 210.5)">R115</text>
<text x="135.4" y="211.2" transform="rotate(90 135.4 211.2)">B6014</text>
<text x="138.9" y="211.1" transform="rotate(90 138.9 211.1)">B6015</text>
<text x="167.2" y="212.7" transform="rotate(90 167.2 212.7)">C112</text>
<text x="168.3" y="210.6">R117</text>
<text x="175.1" y="211.6">R105</text>
<text x="176.4" y="214.4" transform="rotate(90 176.4 214.4)">R118</text>
<text x="132.7" y="218.5">C101</text>
<text x="139.7" y="217" transform="rotate(90 139.7 217)">C102</text>
<text x="141.9" y="219.5">C103</text>
<text x="156.5" y="219.3" transform="rotate(90 156.5 219.3)">T102</text>
<text x="160.1" y="219.2" transform="rotate(90 160.1 219.2)">T101</text>
<text x="171.2" y="219.1" transform="rotate(90 171.2 219.1)">D102</text>
<text x="121.8" y="222.3" transform="rotate(90 121.8 222.3)">ANT203</text>
<text x="126.7" y="223.9" transform="rotate(90 126.7 223.9)">C205</text>
<text x="126.8" y="222.9">C131</text>
<text x="128.9" y="223.8" transform="rotate(90 128.9 223.8)">C204</text>
<text x="139.7" y="226.3">D101</text>
<text x="152.2" y="224" transform="rotate(90 152.2 224)">T109</text>
<text x="156.2" y="224.9" transform="rotate(90 156.2 224.9)">R101</text>
<text x="158.4" y="224.9" transform="rotate(90 158.4 224.9)">R102</text>
<text x="163.4" y="223" transform="rotate(90 163.4 223)">T108</text>
<text x="167.3" y="223.8" transform="rotate(90 167.3 223.8)">C111</text>
<text x="175.9" y="224.2" transform="rotate(90 175.9 224.2)">R104</text>
<text x="182" y="224.4">MARK103</text>
<text x="127.1" y="228.8">R107</text>
<text x="155.9" y="229.8">F101</text>
<text x="119.1" y="234.9" transform="rotate(-45 119.1 234.9)">C206</text>
<text x="191.2" y="245.7" transform="rotate(90 191.2 245.7)">ANT204</text>
<text x="104.6" y="247.1" transform="rotate(90 104.6 247.1)">R222</text>
<text x="152.3" y="258.6">J102</text>
</g>
<text font-size=".6" x="115.7" y="167.4">MARK101</text>
</svg>
